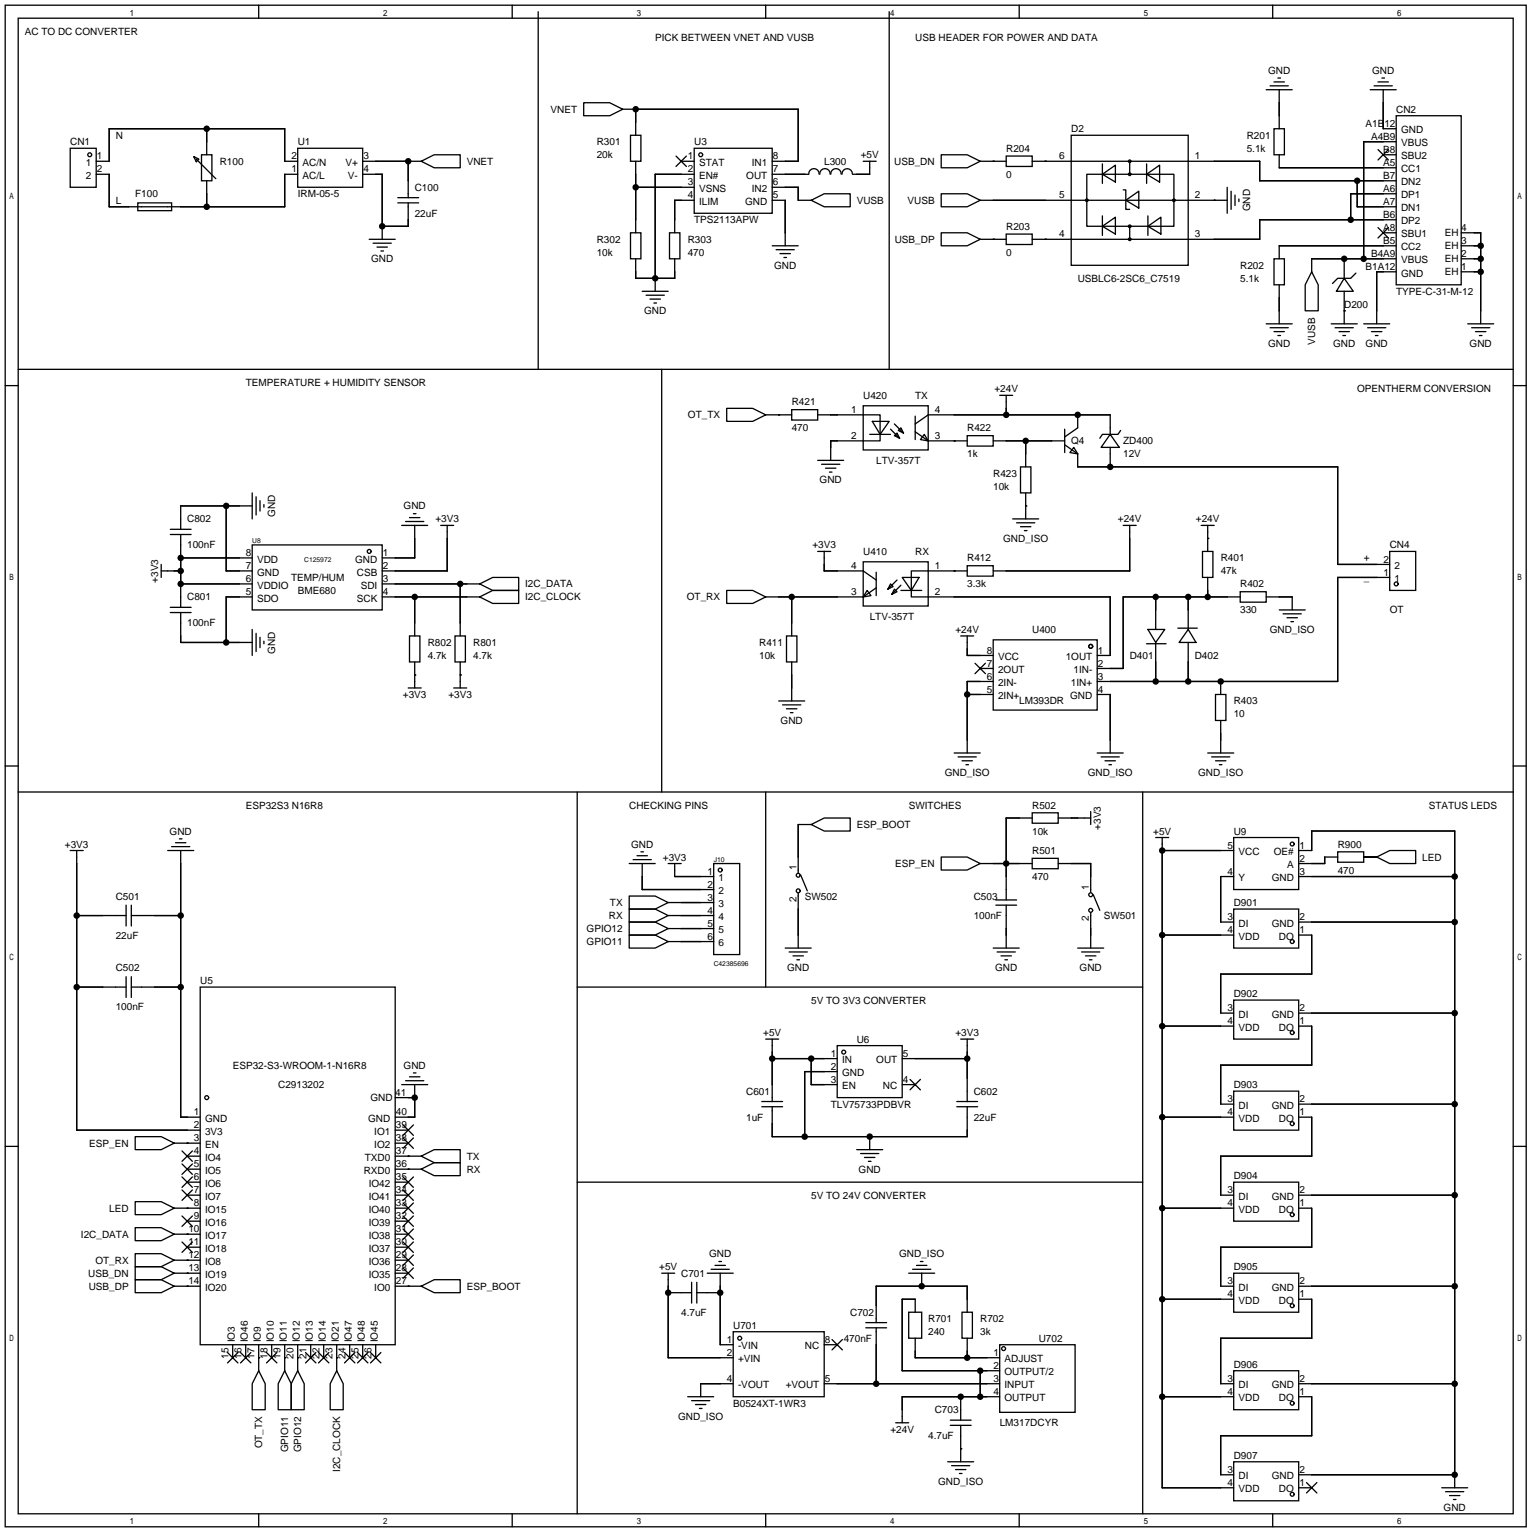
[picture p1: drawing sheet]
<svg xmlns="http://www.w3.org/2000/svg" width="300mm" height="299mm" viewBox="0 0 300 299" stroke-linecap="round" stroke-linejoin="round" font-family="sans-serif">
<g fill="none" stroke="#000" stroke-width=".25">
<path d="M1 1h297.2v297.2h-297.2zM3.6 3.6h292.1v292.1h-292.1zM50.5 1v2.6M100.1 1v2.6M105.2 2.3v69.8M149.6 1v2.6M173.7 2.3v69.8M199.1 1v2.6M247.4 17.5h5.1M248.2 16.8h3.5M248.7 1v2.6M248.9 16h2.1"/>
<path d="M249.7 15.2h.5M249.9 17.5v7.6M267.7 17.5h5.1M268.5 16.8h3.5M269.2 16h2.1M270 15.2h.5M270.3 17.5v7.6h2.5M13.7 29h5.1v7.6h-5.1zM18.8 31.5h2.5v-6.4h34.3v6.4h2.6M18.8 34h2.5v6.4h34.3v-6.4h2.6M26.9 39.6h6.6v1.5h-6.6zM37.8 30.6l1.1 .5-.5 .5z"/>
<path d="M38.4 31.1l3.8 3.8M39.4 30.2h2v5.1h-2zM40.4 25.1v5.1M40.4 35.3v5.1M58.2 29h12.7v7.6h-12.7zM70.9 31.5h11.4M70.9 34h3.8v12.7M77.7 38.6h4.1M77.7 39.6h4.1M79.8 31.5v7.1M79.8 39.6v4.6h-5.1M82.3 31.5l2.5-1.3h5.1v2.6h-5.1z"/>
<path d="M114 20.1h5.1l2.6 1.2-2.6 1.3h-5.1zM121.7 21.3h34.3v10.2h-5.1M123.2 26.4h2v5.1h-2zM124.2 36.6h11.4M124.2 21.3v5.1M124.2 31.5v14M132.1 30.5l2 2M133.1 31.5h2.5M134.1 30.5l-2 2M135.6 29h15.3v12.7h-15.3zM135.6 39.1h-3.8v6.4M135.6 34h-7.6v22.9"/>
<path d="M150.9 36.6h5.1v2.5h2.5M150.9 34h7.1M150.9 39.1h2.5v8.9M158 34a1.01 1.01 0 0 1 1-1.1 1.01 1.01 0 0 1 1 1.1M158.5 39.1l2.5-1.3h5.1v2.6h-5.1zM160.2 34a1.01 1.01 0 0 1 1-1.1 1.01 1.01 0 0 1 1 1.1M162.3 34a1.01 1.01 0 0 1 1-1.1 1.01 1.01 0 0 1 1 1.1M164.5 34a1.01 1.01 0 0 1 1-1.1 1.01 1.01 0 0 1 1 1.1M168.7 31.5h2.5M169.9 31.5v2.5h-3.3M183.9 30.2h5.1l2.5 1.3-2.5 1.3h-5.1zM183.9 37.8h5.1l2.5 1.3-2.5 1.3h-5.1z"/>
<path d="M191.5 31.5h5.1M191.5 39.1h48.3M194.1 31.5h.1M196.6 30.5h5.1v2h-5.1zM201.7 31.5h44.4v3.8h26.7M204.2 31.5h.1M209.3 26.4h22.9v25.4h-22.9zM212.3 34h17.1v10.2h-17.1zM215.4 34l2.5-1.7v3.3zM215.4 32v3.8M219.5 37.1h.5v3.8h.7M220 39.1l2.5-1.8v3.3z"/>
<path d="M220.7 31.5v2.5M224 34l2.6-1.7v3.3zM224 32v3.8M237.2 39.1h.1M239.8 36.6v5.1M240.5 37.3v3.6M241.3 38.1v2M242.1 38.9v.5M248.9 25.1h2.1v5.1h-2.1zM249.9 30.2v2.6h22.9M265.2 35.3v5.1h7.6M269.2 29.2l2.1 2"/>
<path d="M270.3 30.2h2.5M271.3 29.2l-2.1 2M272.8 22.6h12.7v33h-12.7zM272.8 27.7h-6.4v22.8M272.8 37.8h-8.9v5.1M72.1 46.7h5.1M72.9 47.5h3.6M73.7 48.3h2M74.4 49h.5M123.2 45.5h2v5h-2zM124.2 50.5v3.9h7.6v-3.9M125.5 56.9h5.1"/>
<path d="M126.2 57.7h3.6M127 58.4h2M127.8 59.2h.5M130.8 45.5h2v5h-2zM150.9 48h5.1M151.6 48.8h3.6M152.4 49.5h2M153.2 50.3h.5M183.9 45.5h5.1l2.5 1.2-2.5 1.3h-5.1zM191.5 46.7h5.1M194.1 46.7h.1M196.6 45.7h5.1v2.1h-5.1z"/>
<path d="M204.2 46.7h.1M215.4 44.2l2.5-1.8v3.3zM215.4 42.2v3.8M220.7 44.2v2.5M224.3 44.2l2.5-1.8v3.3zM224.3 42.2v3.8M248.9 50.5h2.1v5.1h-2.1zM249.9 55.6v7.6M256.3 53.1l1.3 2.5v5.1h-2.6v-5.1zM262.6 54.4l1.8 2.5h-3.3zM262.6 50.5v3.9M262.6 56.9v6.3"/>
<path d="M264.9 53.3l-1 1.1h-2.5l-1.1 1M269.2 44.5l2.1 2M270.3 45.5h2.5M271.3 44.5l-2.1 2M272.8 42.9h-26.7v3.8h-44.4M272.8 48h-22.9v2.5M272.8 50.5h-16.5v2.6M272.8 53.1h-3.8v10.1M285.5 45.5h3.8v17.7M285.5 48h3.8M285.5 50.5h3.8M285.5 53.1h3.8"/>
<path d="M1 75.3h2.6M3.6 72.1h292.1M129.3 72.1v82.6M142 79.8h5.1l2.5 1.2-2.5 1.3h-5.1zM168.7 79.2h12.7v8.7h-12.7zM195.3 77.2h2.6M196.6 77.2v3.8M247.4 63.2h5.1M248.2 64h3.5M248.9 64.8h2.1M249.7 65.5h.5M260.1 63.2h5.1"/>
<path d="M260.9 64h3.5M261.6 64.8h2.1M262.4 65.5h.5M262.6 60.7h.1M266.4 63.2h5.1M267.2 64h3.6M268 64.8h2M268.7 65.5h.5M286.8 63.2h5M287.5 64h3.6M288.3 64.8h2M289.1 65.5h.5"/>
<path d="M295.7 75.3h2.5M44.2 98.8v12.7h5.1M49.3 98.8h-14v4.6M49.3 96.3v5M50 97v3.6M50.8 97.8v2M51.6 98.6v.5M149.6 81h5.1M152.1 81h.1M154.7 80h5.1v2h-5.1zM159.8 81h12.2v5.1h-9.7v3.8M159.8 89.9h5"/>
<path d="M160.5 90.7h3.6M161.3 91.4h2M162.1 92.2h.5M169.9 84.8h4.1M170.4 82.3h3.3l-1.7 2.5zM174 83.8l1.8 1.8M174.8 85.1l.5-.5 .5 1zM174.8 82.8l1.7 1.8M175.5 84.1l.5-.5 .5 1zM178.8 82.8l2.6-1.8h35.5v3.8M178.8 84.3l2.6 1.8M178.8 81.3v4.6"/>
<path d="M180.6 84.8l.8 1.3-1.6-.2zM181.4 86.1h7.6M186.4 86.1h.1M189 85.1h5.1v2h-5.1zM194.1 86.1h13.9M199.4 91.2h2v5.1h-2zM200.4 98.8h.1M200.4 86.1v5.1M200.4 96.3v5M208 86.9l2.6 1.7M208 83.8v4.6M209.8 87.4l.8 1.2-1.6-.2z"/>
<path d="M210.6 81v2.6l-2.6 1.7M210.6 88.6v2.6h50.8v19h10.1M216.9 84.8l1.8 2.6h-3.6zM216.9 87.4v3.8M218.9 84.1l-.5 .7h-3l-.5 .8M31.5 111.5h3.8M31.5 110.2v2.6M33.3 104.4h4M33.3 103.4h4M33.3 119.6h4M33.3 118.6h4M35.3 109h14"/>
<path d="M35.3 114h14M35.3 104.4v14.2M35.3 119.6v5.9h14M49.3 106.4h25.4v12.7h-25.4zM49.3 116.6h-5.1v8.9M74.7 114h19M74.7 116.6h19M78.5 102.6h5.1M79.2 101.9h3.6M80 101.1h2M80.8 100.3h.5M81 102.6v6.4h-6.3"/>
<path d="M81 116.6v7.6M86.1 102.6h2.5M87.4 102.6v8.9h-12.7M89.9 114v10.2M93.7 116.6l2.6-1.3h5v2.6h-5zM93.7 114l2.6-1.2h5v2.5h-5zM142 115.3h5.1l2.5 1.3-2.5 1.3h-5.1zM149.6 116.6h19.1M154.7 116.6v7.6M159.8 107.7h2.5M161 107.7v3.8h7.7l2.5 1.8M168.7 109.7h12.7v8.7h-12.7z"/>
<path d="M169.4 115.3l.8 1-1.5 .3zM171.2 114.8l-2.5 1.8M171.2 111.8v4.5M174 114l.5 .6-1 .5zM174.8 115.1l.5 .5-1.1 .5zM175.3 113.3l-1.8 1.8M176 114.3l-1.8 1.8M176 115.3h4.1M176.3 112.8h3.3l-1.5 2.5zM186.4 111.5h.1M189 110.5h5.1v2h-5.1zM189 111.5h-10.9v5.1h38.8v11.4h-2.5"/>
<path d="M197.9 101.3h5M198.6 102.1h3.6M199.4 102.9h2M200.2 103.6h.5M219.5 102.6h2.5M220.7 102.6v8.9h-26.6M225.8 116.6v6.3M232.2 116.6v6.3M234.7 102.6h2.5M234.9 107.7h2.1v5.1h-2.1zM236 105.2h.1M236 102.6v5.1"/>
<path d="M236 112.8v3.8M242.3 115.6h5.1v2h-5.1zM242.3 116.6h-22.8v14h-5.1M247.4 116.6h5.1v2.5M249.9 119.1h5.1M250.7 119.9h3.6M271.5 107.7h5.1v7.6h-5.1zM271.5 112.8h-10.1v20.3h-47M49.3 122.9v5.1M50 123.7v3.6M50.8 124.5v2M51.6 125.2v.5"/>
<path d="M79.8 134.4h2.5M80 124.2h2v5.1h-2zM81 131.8h.1M81 129.3v5.1M88.6 134.4h2.6M88.9 124.2h2v5.1h-2zM89.9 131.8h.1M89.9 129.3v5.1M152.1 136.9h5.1M152.9 137.7h3.6M153.7 124.2h2v5.1h-2zM153.7 138.4h2"/>
<path d="M154.4 139.2h.5M154.7 129.3v7.6M187.7 124.2h2.5M189 124.2v3.8h5.1M189 135.6h5.1M190.5 129.5l2 2.1M191.5 130.6h2.6M192.5 129.5l-2 2.1M194.1 125h20.3v13.7h-20.3zM194.1 133.1h-5.1v14M214.4 135.6h2.5v11.5M224 125.7h3.8"/>
<path d="M224.3 122.9h3.3l-1.8 2.6zM225.8 125.5v7.6M230.1 122.7h3.8M232.2 122.9l1.5 2.6h-3.3zM232.2 125.5v7.6M237.5 135.6h2v5.1h-2zM238.5 133.1v2.5M251.5 120.6h2M252.2 121.4h.5M1 149.6h2.6M3.6 154.7h292.1M112.8 154.7v76.2"/>
<path d="M149.6 154.7v38.1M186.4 147.1h5.1M187.2 147.8h3.6M188 148.6h2M188.7 149.4h.5M201.7 158.7h5.1v2.1h-5.1zM201.7 159.8h-5.1v16M206.8 159.8h6.3M213.1 158.5v2.5M214.4 147.1h5.1M215.1 147.8h3.6M215.9 148.6h2"/>
<path d="M216.7 149.4h.5M223.3 154.7v141M236 147.1h5M236.7 147.8h3.6M237.5 148.6h2M238.3 149.4h.5M238.5 140.7v6.4M295.7 149.6h2.5M13.7 166.1h2.6M15 166.1v54.6h24.1M15 178.8h9.6M24.6 176.8v4"/>
<path d="M25.7 178.8h9.6M25.7 176.8v4M32.8 166.1h5M33.5 165.4h3.6M34.3 164.6h2M35.1 163.8h.5M35.3 166.1v52.1h3.8M122.9 175h5.1l2.6 1.3-2.6 1.2h-5.1zM122.9 177.5h5.1l2.6 1.3-2.6 1.3h-5.1zM122.9 168.7h5.1M123.7 167.9h3.6M124.5 167.1h2"/>
<path d="M125.2 166.4h.5M125.5 168.7v5h13.9M130.6 168.7h2.5M130.6 176.3h8.8M130.6 178.8h8.8M131.8 168.7v2.5h7.6M139.4 168.7h5.1v17.7h-5.1zM156 174.5v10.7M156.5 170.9l1.2 3.1M158.5 161l2.5-1.2h5.1v2.5h-5.1zM158.5 161h-2.5v9.4M183.9 167.4h5.1l2.5 1.3-2.5 1.2h-5.1z"/>
<path d="M191.5 168.7h10.2M194.6 175.8h4M194.6 176.8h4M196.6 176.8v8.4M201.7 167.6h5.1v2.1h-5.1zM206.8 168.7h6.3v5.5M213.1 178.3v6.9M213.6 174.8l1.3 3M225.8 163.6h2.5M227.1 166.1h13.9M227.1 163.6v127h13.9M241 163.6h12.7v10.1h-12.7z"/>
<path d="M241 177.5h12.7v7.7h-12.7zM241 171.2h-2.5v8.9h2.5M253.7 171.2h30.5M253.7 166.1h2.6v-3.8h27.9v128.3M261.4 166.4h5v2h-5zM261.4 167.4h-2.6v1.3h-5.1M266.4 167.4h2.6M269 167.4l2.5-1.3h5.1v2.6h-5.1zM15 192.8h9.6M24.6 190.8v4M25.7 192.8h9.6M25.7 190.8v4"/>
<path d="M39.1 192.8h38.1v69.8h-38.1zM112.8 192.8h110.5M122.9 180.1h5.1l2.6 1.3-2.6 1.2h-5.1zM122.9 182.6h5.1l2.6 1.3-2.6 1.3h-5.1zM130.6 181.4h8.8M130.6 183.9h8.8M153.4 185.2h5.1M154.2 185.9h3.5M154.9 186.7h2.1M155.7 187.5h.5M194.1 185.2h5M194.8 185.9h3.6"/>
<path d="M195.6 186.7h2M196.3 187.5h.5M210.6 185.2h5M211.3 185.9h3.6M212.1 186.7h2M212.9 187.5h.5M227.1 182.6h13.9M241 195.3h12.7v7.6h-12.7zM253.7 182.6h2.6v7.6h-17.8v7.7h2.5M253.7 180.1h30.5M253.7 197.9h30.5M77.2 214.4h3.8"/>
<path d="M78.5 211.8h5.1M78.7 219.7l2.1 2M79.2 211.1h3.6M80 210.3h2M80.8 219.7l-2.1 2M80.8 209.5h.5M81 211.8v6.4h-3.8M148.8 216.2h4.1M148.8 215.1h4.1M149.6 202.9h2.5M150.9 206.8h12.7M150.9 216.2v5.8h38.1v-5.8"/>
<path d="M150.9 202.9v12.2M158.5 206.8v5h5.1M163.6 204.2h12.7v10.2h-12.7zM163.6 209.3h-6.4v12.7M176.3 206.8h12.7M176.3 211.8h2.5M177.8 210.8l2 2.1M179.8 210.8l-2 2.1M186.9 216.2h4.1M186.9 215.1h4.1M187.7 202.9h2.5M189 202.9v12.2"/>
<path d="M227.1 218.2h13.9M227.1 200.4h13.9M241 213.1h12.7v7.6h-12.7zM253.7 218.2h2.6v7.6h-17.8v7.6h2.5M253.7 200.4h2.6v7.6h-17.8v7.6h2.5M253.7 215.6h30.5M1 223.9h2.6M26.4 239.8h5.1l2.5 1.2-2.5 1.3h-5.1zM26.4 222h5.1l2.5 1.3-2.5 1.2h-5.1zM26.4 234.7h5.1l2.5 1.3-2.5 1.2h-5.1zM34 223.3h5.1M34 236h5.1"/>
<path d="M35.6 224.8l2 2M35.6 227.3l2 2.1M35.6 229.9l2 2M35.6 232.4l2 2M35.6 237.5l2 2M36.6 223.3h.1M36.6 236h.1M36.6 225.8h2.5M36.6 228.3h2.5M36.6 230.9h2.5M36.6 233.4h2.5M36.6 238.5h2.5"/>
<path d="M37.6 224.8l-2 2M37.6 227.3l-2 2.1M37.6 229.9l-2 2M37.6 232.4l-2 2M37.6 237.5l-2 2M77.2 220.7h2.6M77.2 223.3h2.6M77.2 225.8h5.1M77.2 228.3h5.1M77.2 230.9h2.6M77.2 233.4h2.6M77.2 236h2.6"/>
<path d="M77.2 238.5h2.6M78.7 237.5l2.1 2M78.7 234.9l2.1 2.1M78.7 232.4l2.1 2M78.7 229.9l2.1 2M78.7 222.2l2.1 2.1M79.8 225.8h.1M79.8 228.3h.1M80.8 229.9l-2.1 2M80.8 232.4l-2.1 2M80.8 237.5l-2.1 2M80.8 234.9l-2.1 2.1"/>
<path d="M80.8 222.2l-2.1 2.1M82.3 225.8l2.5-1.3h5.1v2.6h-5.1zM82.3 228.3l2.5-1.2h5.1v2.5h-5.1zM167.4 224.5h5.1M168.1 225.3h3.6M168.9 226.1h2M169.7 226.8h.5M169.9 222v2.5M223.3 230.9h-110.5v64.8M227.1 236h13.9M241 230.9h12.7v7.6h-12.7zM253.7 233.4h30.5"/>
<path d="M253.7 236h2.6v7.6h-17.8v7.6h2.5M295.7 223.9h2.5M26.4 244.9h5.1l2.5 1.2-2.5 1.3h-5.1zM26.4 247.4h5.1l2.5 1.3-2.5 1.2h-5.1zM26.4 249.9h5.1l2.5 1.3-2.5 1.3h-5.1zM34 241h5.1M34 246.1h5.1M34 248.7h5.1M34 251.2h5.1M35.6 242.6l2 2M36.6 246.1h.1M36.6 241h.1"/>
<path d="M36.6 248.7h.1M36.6 251.2h.1M36.6 243.6h2.5M37.6 242.6l-2 2M77.2 241h2.6M77.2 243.6h2.6M77.2 246.1h2.6M77.2 248.7h2.6M77.2 251.2h5.1M78.7 247.6l2.1 2.1M78.7 245.1l2.1 2M78.7 242.6l2.1 2"/>
<path d="M78.7 240l2.1 2.1M79.8 251.2h.1M80.8 245.1l-2.1 2M80.8 247.6l-2.1 2.1M80.8 242.6l-2.1 2M80.8 240l-2.1 2.1M82.3 251.2l2.5-1.3h5.1v2.6h-5.1zM129.3 248.7h2.5M130.6 248.7v16.5h12.7M130.6 252.5h4.5M135.1 250.4v4.1M136.1 252.5h4.6"/>
<path d="M136.1 250.4v4.1M138.2 248.7h5.1M138.9 247.9h3.6M139.7 247.1h2M140.5 246.4h.5M140.7 248.7v13.9h2.6M169.2 259.3h4M169.2 258.3h4M171.2 259.3v11M177.5 256.3h2.6v5.1h-2.6zM177.5 248.7h5.1M178.3 247.9h3.6"/>
<path d="M178.8 256.3v-2.6h-2.5v14h19M179.1 247.1h2M179.8 246.4h.5M180.1 248.7v2.5M188 256.3h2v5.1h-2zM189 256.3v-5.1h-17.8v7.1M227.1 253.7h13.9M241 248.7h12.7v7.6h-12.7zM253.7 251.2h30.5M253.7 253.7h2.6v7.7h-17.8v8.9h2.5M44.4 264.2l2.1 2M45.5 262.6v2.6"/>
<path d="M46.5 264.2l-2.1 2M47 264.2l2 2M48 262.6v2.6M49 264.2l-2 2M50.5 267.7l1.3 2.6v5h-2.5v-5zM50.5 265.2h.1M50.5 262.6v5.1M52.1 264.2l2 2M53.1 262.6v2.6M54.1 264.2l-2 2M55.6 267.7l1.3 2.6v5h-2.5v-5zM55.6 265.2h.1"/>
<path d="M55.6 262.6v5.1M58.2 267.7l1.2 2.6v5h-2.5v-5zM58.2 265.2h.1M58.2 262.6v5.1M59.7 264.2l2 2M60.7 262.6v2.6M61.7 264.2l-2 2M62.2 264.2l2.1 2M63.2 262.6v2.6M64.3 264.2l-2.1 2M65.8 267.7l1.3 2.6v5h-2.6v-5zM65.8 265.2h.1"/>
<path d="M65.8 262.6v5.1M67.3 264.2l2 2M68.3 262.6v2.6M69.3 264.2l-2 2M69.8 264.2l2.1 2M70.9 262.6v2.6M71.9 264.2l-2.1 2M72.4 264.2l2 2M73.4 262.6v2.6M74.4 264.2l-2 2M134.4 272.8h5M135.1 273.6h3.6"/>
<path d="M135.9 274.3h2M136.7 275.1h.5M143.3 260.1h17.7v12.7h-17.7zM143.3 270.3h-6.4v2.5M161 262.6h2.6M161 270.3h34.3M162.6 261.6l2 2.1M164.6 261.6l-2 2.1M175 277.9h2.5M178.8 261.4v3.8h16.5M185.7 277.4h4M185.7 278.4h4"/>
<path d="M187.7 272.8v4.6M187.7 278.4v7.1M189 261.4v3.8M191.5 267.7v5.1M195.3 262.6h14.8v13.2h-14.8zM195.3 272.8h-19v5.1M227.1 272.8h13.9M241 267.7h12.7v7.6h-12.7zM253.7 272.8h2.6v7.6h-17.8v7.6h2.5M253.7 270.3h30.5M50.5 295.7v2.5M100.1 295.7v2.5"/>
<path d="M149.6 295.7v2.5M185.2 285.5h5M185.9 286.3h3.6M186.7 287h2M187.5 287.8h.5M187.7 283h.1M199.1 295.7v2.5M241 285.5h12.7v7.6h-12.7zM248.7 295.7v2.5M253.7 288h30.5M253.7 290.6h2.6M255.3 289.6l2 2"/>
<path d="M257.3 289.6l-2 2M281.7 290.6h5.1M282.4 291.3h3.6M283.2 292.1h2M284 292.9h.5"/>
<circle cx="17.5" cy="30.2" r=".38"/>
<circle cx="136.9" cy="30.2" r=".38"/>
<circle cx="212.3" cy="39.1" r=".25"/>
<circle cx="220.7" cy="34" r=".25"/>
<circle cx="220.7" cy="31.5" r=".25"/>
<circle cx="229.4" cy="39.1" r=".25"/>
<circle cx="220.7" cy="46.7" r=".25"/>
<circle cx="220.7" cy="44.2" r=".25"/>
<circle cx="72.1" cy="107.7" r=".38"/>
<circle cx="272.8" cy="114" r=".38"/>
<circle cx="213.1" cy="126.2" r=".38"/>
<circle cx="140.7" cy="169.9" r=".38"/>
<circle cx="156" cy="174" r=".38"/>
<circle cx="156" cy="170.9" r=".38"/>
<circle cx="213.1" cy="177.8" r=".38"/>
<circle cx="213.1" cy="174.8" r=".38"/>
<circle cx="252.5" cy="164.8" r=".38"/>
<circle cx="252.5" cy="183.9" r=".38"/>
<circle cx="40.4" cy="214.4" r=".38"/>
<circle cx="164.8" cy="205.5" r=".38"/>
<circle cx="252.5" cy="219.5" r=".38"/>
<circle cx="252.5" cy="201.7" r=".38"/>
<circle cx="252.5" cy="237.2" r=".38"/>
<circle cx="252.5" cy="255" r=".38"/>
<circle cx="144.5" cy="261.4" r=".38"/>
<circle cx="196.1" cy="263.4" r=".38"/>
<circle cx="252.5" cy="274.1" r=".38"/>
<circle cx="252.5" cy="291.8" r=".38"/>
</g>
<g fill="#000">
<circle cx="40.4" cy="25.1" r=".63"/>
<circle cx="79.8" cy="31.5" r=".63"/>
<circle cx="124.2" cy="36.6" r=".63"/>
<circle cx="124.2" cy="21.3" r=".63"/>
<circle cx="265.2" cy="35.3" r=".63"/>
<circle cx="40.4" cy="40.4" r=".63"/>
<circle cx="74.7" cy="44.2" r=".63"/>
<circle cx="128" cy="54.4" r=".63"/>
<circle cx="262.6" cy="50.5" r=".63"/>
<circle cx="263.9" cy="42.9" r=".63"/>
<circle cx="266.4" cy="50.5" r=".63"/>
<circle cx="289.3" cy="53.1" r=".63"/>
<circle cx="289.3" cy="50.5" r=".63"/>
<circle cx="289.3" cy="48" r=".63"/>
<circle cx="44.2" cy="98.8" r=".63"/>
<circle cx="196.6" cy="81" r=".63"/>
<circle cx="200.4" cy="86.1" r=".63"/>
<circle cx="210.6" cy="81" r=".63"/>
<circle cx="216.9" cy="91.2" r=".63"/>
<circle cx="35.3" cy="109" r=".63"/>
<circle cx="35.3" cy="111.5" r=".63"/>
<circle cx="35.3" cy="114" r=".63"/>
<circle cx="81" cy="116.6" r=".63"/>
<circle cx="89.9" cy="114" r=".63"/>
<circle cx="154.7" cy="116.6" r=".63"/>
<circle cx="225.8" cy="116.6" r=".63"/>
<circle cx="232.2" cy="116.6" r=".63"/>
<circle cx="236" cy="116.6" r=".63"/>
<circle cx="44.2" cy="125.5" r=".63"/>
<circle cx="189" cy="135.6" r=".63"/>
<circle cx="225.8" cy="133.1" r=".63"/>
<circle cx="232.2" cy="133.1" r=".63"/>
<circle cx="238.5" cy="133.1" r=".63"/>
<circle cx="15" cy="178.8" r=".63"/>
<circle cx="35.3" cy="178.8" r=".63"/>
<circle cx="196.6" cy="168.7" r=".63"/>
<circle cx="227.1" cy="166.1" r=".63"/>
<circle cx="284.2" cy="171.2" r=".63"/>
<circle cx="15" cy="192.8" r=".63"/>
<circle cx="35.3" cy="192.8" r=".63"/>
<circle cx="227.1" cy="182.6" r=".63"/>
<circle cx="284.2" cy="180.1" r=".63"/>
<circle cx="284.2" cy="197.9" r=".63"/>
<circle cx="81" cy="214.4" r=".63"/>
<circle cx="150.9" cy="206.8" r=".63"/>
<circle cx="158.5" cy="206.8" r=".63"/>
<circle cx="189" cy="206.8" r=".63"/>
<circle cx="227.1" cy="200.4" r=".63"/>
<circle cx="227.1" cy="218.2" r=".63"/>
<circle cx="284.2" cy="215.6" r=".63"/>
<circle cx="157.2" cy="222" r=".63"/>
<circle cx="169.9" cy="222" r=".63"/>
<circle cx="227.1" cy="236" r=".63"/>
<circle cx="284.2" cy="233.4" r=".63"/>
<circle cx="130.6" cy="252.5" r=".63"/>
<circle cx="140.7" cy="252.5" r=".63"/>
<circle cx="180.1" cy="251.2" r=".63"/>
<circle cx="227.1" cy="253.7" r=".63"/>
<circle cx="284.2" cy="251.2" r=".63"/>
<circle cx="171.2" cy="270.3" r=".63"/>
<circle cx="187.7" cy="272.8" r=".63"/>
<circle cx="189" cy="265.2" r=".63"/>
<circle cx="191.5" cy="272.8" r=".63"/>
<circle cx="191.5" cy="267.7" r=".63"/>
<circle cx="227.1" cy="272.8" r=".63"/>
<circle cx="284.2" cy="270.3" r=".63"/>
<circle cx="284.2" cy="288" r=".63"/>
</g>
<g font-size="2">
<text x="4.8" y="6.8">AC TO DC CONVERTER</text>
<text x="128" y="8.1">PICK BETWEEN VNET AND VUSB</text>
<text x="178.8" y="8.1">USB HEADER FOR POWER AND DATA</text>
<text x="247.8" y="14.4">GND</text>
<text x="268.1" y="14.4">GND</text>
<text x="107.6" y="22">VNET</text>
<text x="272.8" y="22">CN2</text>
<text x="13.7" y="28.4">CN1</text>
<text x="22.6" y="27.1">N</text>
<text x="58.2" y="28.4">U1</text>
<text x="116.6" y="28.4">R301</text>
<text x="135.6" y="28.4">U3</text>
<text x="196.6" y="29.6">R204</text>
<text x="209.3" y="25.8">D2</text>
<text x="243.6" y="27.1">R201</text>
<text x="243.6" y="29.6">5.1k</text>
<text x="266.8" y="24.8">A1B12</text>
<text x="267.9" y="27.3">A4B9</text>
<text x="270.3" y="29.9">B8</text>
<text x="273.7" y="26.1">GND</text>
<text x="273.7" y="28.6">VBUS</text>
<text x="16.8" y="32.4">1</text>
<text x="16.8" y="35">2</text>
<text x="18.9" y="31.1">1</text>
<text x="18.9" y="33.7">2</text>
<text x="42.9" y="32.2">R100</text>
<text x="57" y="33.7">1</text>
<text x="57" y="31.1">2</text>
<text x="59.1" y="35">AC/L</text>
<text x="59.1" y="32.4">AC/N</text>
<text x="67.5" y="32.4">V+</text>
<text x="68" y="35">V-</text>
<text x="71" y="31.1">3</text>
<text x="71" y="33.7">4</text>
<text x="91.2" y="32.2">VNET</text>
<text x="116.6" y="30.9">20k</text>
<text x="134.4" y="31.1">1</text>
<text x="134.4" y="33.7">2</text>
<text x="136.6" y="32.4">STAT</text>
<text x="136.6" y="35">EN#</text>
<text x="145.8" y="35">OUT</text>
<text x="146.9" y="32.4">IN1</text>
<text x="151" y="33.7">7</text>
<text x="151" y="31.1">8</text>
<text x="161" y="32.2">L300</text>
<text x="168.2" y="30.9">+5V</text>
<text x="174.7" y="32.2">USB_DN</text>
<text x="196.6" y="34.7">0</text>
<text x="206.9" y="31.1">6</text>
<text x="233.4" y="31.1">1</text>
<text x="270.3" y="32.4">A5</text>
<text x="270.3" y="35">B7</text>
<text x="273.7" y="31.1">SBU2</text>
<text x="273.7" y="33.7">CC1</text>
<text x="22.6" y="39.8">L</text>
<text x="26.4" y="38.5">F100</text>
<text x="58.2" y="38.5">IRM-05-5</text>
<text x="81" y="37.3">C100</text>
<text x="134.4" y="36.2">3</text>
<text x="134.4" y="38.8">4</text>
<text x="136.6" y="37.5">VSNS</text>
<text x="136.6" y="40">ILIM</text>
<text x="145.6" y="40">GND</text>
<text x="146.9" y="37.5">IN2</text>
<text x="151" y="38.8">5</text>
<text x="151" y="36.2">6</text>
<text x="167.4" y="39.8">VUSB</text>
<text x="177.3" y="39.8">VUSB</text>
<text x="206.9" y="38.8">5</text>
<text x="233.4" y="38.8">2</text>
<text x="244.3" y="41.3" transform="rotate(-90 244.3 41.3)">GND</text>
<text x="270.3" y="37.5">A6</text>
<text x="270.3" y="40">A7</text>
<text x="273.7" y="36.2">DN2</text>
<text x="273.7" y="38.8">DP1</text>
<text x="273.7" y="41.3">DN1</text>
<text x="81" y="42.3">22uF</text>
<text x="116.6" y="47.4">R302</text>
<text x="134.4" y="47.4">R303</text>
<text x="135.6" y="43.6">TPS2113APW</text>
<text x="174.8" y="47.4">USB_DP</text>
<text x="196.6" y="44.9">R203</text>
<text x="206.9" y="46.4">4</text>
<text x="233.4" y="46.4">3</text>
<text x="270.3" y="42.6">B6</text>
<text x="270.3" y="45.1">A8</text>
<text x="270.3" y="47.7">B5</text>
<text x="273.7" y="43.8">DP2</text>
<text x="273.7" y="46.4">SBU1</text>
<text x="282.3" y="46.1">EH</text>
<text x="285.5" y="45.1">4</text>
<text x="285.5" y="47.7">3</text>
<text x="72.5" y="51.2">GND</text>
<text x="116.6" y="50">10k</text>
<text x="134.4" y="50">470</text>
<text x="151.2" y="52.5">GND</text>
<text x="196.6" y="50">0</text>
<text x="242.3" y="52.5">R202</text>
<text x="266.8" y="52.7">B1A12</text>
<text x="267.9" y="50.2">B4A9</text>
<text x="273.7" y="48.9">CC2</text>
<text x="273.7" y="51.5">VBUS</text>
<text x="282.3" y="48.7">EH</text>
<text x="282.3" y="51.2">EH</text>
<text x="282.3" y="53.7">EH</text>
<text x="285.5" y="50.2">2</text>
<text x="285.5" y="52.7">1</text>
<text x="210.6" y="55">USBLC6-2SC6_C7519</text>
<text x="242.3" y="55">5.1k</text>
<text x="272.8" y="57.6">TYPE-C-31-M-12</text>
<text x="273.7" y="54">GND</text>
<text x="125.8" y="61.4">GND</text>
<text x="262.6" y="60.1">D200</text>
<text x="247.8" y="67.7">GND</text>
<text x="257" y="67.3" transform="rotate(-90 257 67.3)">VUSB</text>
<text x="260.5" y="67.7">GND</text>
<text x="266.8" y="67.7">GND</text>
<text x="287.1" y="67.7">GND</text>
<text x="48" y="75.4">TEMPERATURE + HUMIDITY SENSOR</text>
<text x="168.7" y="77.9">U420</text>
<text x="178.8" y="77.9">TX</text>
<text x="194.3" y="76.6">+24V</text>
<text x="265.2" y="76.6">OPENTHERM CONVERSION</text>
<text x="134.4" y="81.7">OT_TX</text>
<text x="154.7" y="79.2">R421</text>
<text x="166.3" y="80.6">1</text>
<text x="182.6" y="80.6">4</text>
<text x="154.7" y="84.3">470</text>
<text x="166.3" y="85.6">2</text>
<text x="182.6" y="85.6">3</text>
<text x="189" y="84.3">R422</text>
<text x="189" y="89.3">1k</text>
<text x="209.3" y="86.8">Q4</text>
<text x="219.5" y="86.8">ZD400</text>
<text x="219.5" y="89.3">12V</text>
<text x="160.1" y="94.4">GND</text>
<text x="171.2" y="90.6">LTV-357T</text>
<text x="194.1" y="93.1">R423</text>
<text x="194.1" y="95.7">10k</text>
<text x="53.8" y="101" transform="rotate(-90 53.8 101)">GND</text>
<text x="78.9" y="99.5">GND</text>
<text x="36.6" y="102">C802</text>
<text x="36.6" y="107.1">100nF</text>
<text x="85.1" y="102">+3V3</text>
<text x="158.7" y="107.1">+3V3</text>
<text x="196" y="105.8">GND_ISO</text>
<text x="218.4" y="102">+24V</text>
<text x="233.7" y="102">+24V</text>
<text x="271.5" y="107.1">CN4</text>
<text x="30.9" y="113.8" transform="rotate(-90 30.9 113.8)">+3V3</text>
<text x="48.1" y="108.6">8</text>
<text x="48.1" y="111.2">7</text>
<text x="48.1" y="113.7">6</text>
<text x="50.2" y="109.9">VDD</text>
<text x="50.2" y="112.4">GND</text>
<text x="56.9" y="113.5">TEMP/HUM</text>
<text x="69.4" y="109.9">GND</text>
<text x="69.7" y="112.4">CSB</text>
<text x="74.8" y="113.7">3</text>
<text x="74.8" y="111.2">2</text>
<text x="74.8" y="108.6">1</text>
<text x="166.3" y="111">4</text>
<text x="168.7" y="108.4">U410</text>
<text x="178.8" y="108.4">RX</text>
<text x="182.6" y="111">1</text>
<text x="189" y="109.7">R412</text>
<text x="238.5" y="109.7">R401</text>
<text x="238.5" y="112.2">47k</text>
<text x="266.4" y="109.7">+</text>
<text x="266.4" y="113.5">_</text>
<text x="270.3" y="112.4">1</text>
<text x="270.3" y="109.9">2</text>
<text x="272.5" y="113.7">1</text>
<text x="272.5" y="111.2">2</text>
<text x="36.6" y="117.3">C801</text>
<text x="48.1" y="116.2">5</text>
<text x="50.2" y="115">VDDIO</text>
<text x="50.2" y="117.5">SDO</text>
<text x="58.2" y="116">BME680</text>
<text x="69.7" y="117.5">SCK</text>
<text x="70.5" y="115">SDI</text>
<text x="74.8" y="116.2">4</text>
<text x="102.6" y="117.3">I2C_CLOCK</text>
<text x="102.6" y="114.7">I2C_DATA</text>
<text x="134.2" y="117.3">OT_RX</text>
<text x="166.3" y="116.1">3</text>
<text x="182.6" y="116.1">2</text>
<text x="189" y="114.7">3.3k</text>
<text x="242.3" y="114.7">R402</text>
<text x="242.3" y="119.8">330</text>
<text x="271.5" y="119.8">OT</text>
<text x="36.6" y="122.4">100nF</text>
<text x="169.9" y="121.1">LTV-357T</text>
<text x="186.7" y="123.6">+24V</text>
<text x="201.7" y="123.6">U400</text>
<text x="248.1" y="123.6">GND_ISO</text>
<text x="53.8" y="127.6" transform="rotate(-90 53.8 127.6)">GND</text>
<text x="83.6" y="126.2">R802</text>
<text x="83.6" y="128.7">4.7k</text>
<text x="92.5" y="126.2">R801</text>
<text x="92.5" y="128.7">4.7k</text>
<text x="148.3" y="126.2">R411</text>
<text x="148.3" y="128.7">10k</text>
<text x="192.8" y="130.2">7</text>
<text x="192.8" y="127.7">8</text>
<text x="195" y="131.5">2OUT</text>
<text x="195" y="128.9">VCC</text>
<text x="208.2" y="128.9">1OUT</text>
<text x="209.7" y="131.5">1IN-</text>
<text x="214.5" y="127.7">1</text>
<text x="214.5" y="130.2">2</text>
<text x="220.7" y="128.7">D401</text>
<text x="233.4" y="128.7">D402</text>
<text x="78.7" y="136.3">+3V3</text>
<text x="87.6" y="136.3">+3V3</text>
<text x="192.8" y="135.3">5</text>
<text x="192.8" y="132.7">6</text>
<text x="195" y="136.6">2IN+</text>
<text x="195" y="134">2IN-</text>
<text x="199.1" y="137.6">LM393DR</text>
<text x="209.1" y="136.6">GND</text>
<text x="209.3" y="134">1IN+</text>
<text x="214.5" y="132.7">3</text>
<text x="214.5" y="135.3">4</text>
<text x="241" y="137.6">R403</text>
<text x="152.5" y="141.4">GND</text>
<text x="241" y="140.1">10</text>
<text x="184.6" y="151.6">GND_ISO</text>
<text x="212.5" y="151.6">GND_ISO</text>
<text x="234.1" y="151.6">GND_ISO</text>
<text x="48" y="157.9">ESP32S3 N16R8</text>
<text x="122.9" y="157.9">CHECKING PINS</text>
<text x="167.4" y="161.7">ESP_BOOT</text>
<text x="177.5" y="157.9">SWITCHES</text>
<text x="201.7" y="157.9">R502</text>
<text x="279.1" y="157.9">STATUS LEDS</text>
<text x="12.7" y="165.5">+3V3</text>
<text x="33.1" y="163">GND</text>
<text x="123.3" y="165.5">GND</text>
<text x="201.7" y="163">10k</text>
<text x="201.7" y="166.8">R501</text>
<text x="215.1" y="162.1" transform="rotate(-90 215.1 162.1)">+3V3</text>
<text x="225.3" y="163">+5V</text>
<text x="239.8" y="165.8">5</text>
<text x="241" y="163">U9</text>
<text x="242" y="167">VCC</text>
<text x="248.9" y="167">OE#</text>
<text x="253.9" y="165.8">1</text>
<text x="261.4" y="165.5">R900</text>
<text x="129.5" y="168.1">+3V3</text>
<text x="138.2" y="170.8">1</text>
<text x="138.2" y="173.4">2</text>
<text x="140.4" y="172.1">1</text>
<text x="155.6" y="169.9" transform="rotate(-90 155.6 169.9)">1</text>
<text x="174.9" y="169.3">ESP_EN</text>
<text x="201.7" y="171.9">470</text>
<text x="212.8" y="173.7" transform="rotate(-90 212.8 173.7)">1</text>
<text x="239.8" y="170.8">4</text>
<text x="242" y="172.1">Y</text>
<text x="248.5" y="172.1">GND</text>
<text x="251.5" y="169.6">A</text>
<text x="253.9" y="168.3">2</text>
<text x="253.9" y="170.8">3</text>
<text x="261.4" y="170.6">470</text>
<text x="277.9" y="168.1">LED</text>
<text x="22.6" y="175.7">C501</text>
<text x="119" y="179.5">RX</text>
<text x="119.2" y="177">TX</text>
<text x="138.2" y="175.9">3</text>
<text x="138.2" y="178.5">4</text>
<text x="140.4" y="174.7">2</text>
<text x="140.4" y="177.2">3</text>
<text x="140.4" y="179.7">4</text>
<text x="155.6" y="176.1" transform="rotate(-90 155.6 176.1)">2</text>
<text x="157.2" y="175.7">SW502</text>
<text x="190.2" y="175.7">C503</text>
<text x="190.2" y="179.5">100nF</text>
<text x="212.8" y="179.9" transform="rotate(-90 212.8 179.9)">2</text>
<text x="215.6" y="179.5">SW501</text>
<text x="239.8" y="179.7">3</text>
<text x="241" y="177">D901</text>
<text x="253.9" y="179.7">2</text>
<text x="22.6" y="183.3">22uF</text>
<text x="114.6" y="182">GPIO12</text>
<text x="114.6" y="184.6">GPIO11</text>
<text x="138.2" y="181">5</text>
<text x="138.2" y="183.5">6</text>
<text x="140.4" y="182.3">5</text>
<text x="140.4" y="184.8">6</text>
<text x="239.8" y="182.3">4</text>
<text x="242" y="183.5">VDD</text>
<text x="242" y="181">DI</text>
<text x="248.5" y="181">GND</text>
<text x="249.9" y="183.5">DO</text>
<text x="253.9" y="182.3">1</text>
<text x="22.6" y="189.7">C502</text>
<text x="153.8" y="189.7">GND</text>
<text x="194.4" y="189.7">GND</text>
<text x="210.9" y="189.7">GND</text>
<text x="22.6" y="197.3">100nF</text>
<text x="39.1" y="192.2">U5</text>
<text x="158.5" y="196">5V TO 3V3 CONVERTER</text>
<text x="239.8" y="197.5">3</text>
<text x="241" y="194.7">D902</text>
<text x="253.9" y="197.5">2</text>
<text x="149.1" y="202.4">+5V</text>
<text x="167.4" y="203.6">U6</text>
<text x="186.7" y="202.4">+3V3</text>
<text x="239.8" y="200.1">4</text>
<text x="242" y="201.3">VDD</text>
<text x="242" y="198.8">DI</text>
<text x="248.5" y="198.8">GND</text>
<text x="249.9" y="201.3">DO</text>
<text x="253.9" y="200.1">1</text>
<text x="45.5" y="208.7">ESP32-S3-WROOM-1-N16R8</text>
<text x="78.9" y="208.7">GND</text>
<text x="162.4" y="206.4">1</text>
<text x="162.4" y="208.9">2</text>
<text x="164.5" y="207.7">IN</text>
<text x="171.2" y="207.7">OUT</text>
<text x="176.4" y="206.4">5</text>
<text x="54.4" y="212.5">C2913202</text>
<text x="72.4" y="215">GND</text>
<text x="77.2" y="214">41</text>
<text x="145.8" y="213.8">C601</text>
<text x="162.4" y="211.5">3</text>
<text x="164.5" y="210.2">GND</text>
<text x="164.5" y="212.8">EN</text>
<text x="172.5" y="212.8">NC</text>
<text x="176.4" y="211.5">4</text>
<text x="190.2" y="213.8">C602</text>
<text x="239.8" y="215.3">3</text>
<text x="241" y="212.5">D903</text>
<text x="253.9" y="215.3">2</text>
<text x="37.9" y="217.8">1</text>
<text x="37.9" y="220.4">2</text>
<text x="40.1" y="219.1">GND</text>
<text x="40.1" y="221.6">3V3</text>
<text x="71.9" y="219.1">GND</text>
<text x="73.1" y="221.6">IO1</text>
<text x="77.3" y="220.4">39</text>
<text x="77.3" y="217.8">40</text>
<text x="145.8" y="218.9">1uF</text>
<text x="162.3" y="216.3">TLV75733PDBVR</text>
<text x="190.2" y="218.9">22uF</text>
<text x="239.8" y="217.8">4</text>
<text x="242" y="219.1">VDD</text>
<text x="242" y="216.6">DI</text>
<text x="248.5" y="216.6">GND</text>
<text x="249.9" y="219.1">DO</text>
<text x="253.9" y="217.8">1</text>
<text x="17.4" y="224">ESP_EN</text>
<text x="37.9" y="222.9">3</text>
<text x="37.9" y="225.5">4</text>
<text x="37.9" y="228">5</text>
<text x="40.1" y="224.2">EN</text>
<text x="40.1" y="226.7">IO4</text>
<text x="71.3" y="226.7">TXD0</text>
<text x="73.1" y="224.2">IO2</text>
<text x="77.3" y="228">36</text>
<text x="77.3" y="225.5">37</text>
<text x="77.3" y="222.9">38</text>
<text x="91.2" y="226.5">TX</text>
<text x="37.9" y="230.5">6</text>
<text x="37.9" y="233.1">7</text>
<text x="40.1" y="229.3">IO5</text>
<text x="40.1" y="231.8">IO6</text>
<text x="71.1" y="229.3">RXD0</text>
<text x="72" y="231.8">IO42</text>
<text x="77.3" y="233.1">34</text>
<text x="77.3" y="230.5">35</text>
<text x="91.2" y="229">RX</text>
<text x="167.8" y="229">GND</text>
<text x="239.8" y="233.1">3</text>
<text x="241" y="230.3">D904</text>
<text x="253.9" y="233.1">2</text>
<text x="21.3" y="236.7">LED</text>
<text x="37.9" y="235.6">8</text>
<text x="37.9" y="238.2">9</text>
<text x="40.1" y="234.3">IO7</text>
<text x="40.1" y="236.9">IO15</text>
<text x="40.1" y="239.4">IO16</text>
<text x="72" y="239.4">IO39</text>
<text x="72" y="236.9">IO40</text>
<text x="72" y="234.3">IO41</text>
<text x="77.3" y="238.2">32</text>
<text x="77.3" y="235.6">33</text>
<text x="158.5" y="234.1">5V TO 24V CONVERTER</text>
<text x="239.8" y="235.6">4</text>
<text x="242" y="236.9">VDD</text>
<text x="242" y="234.3">DI</text>
<text x="248.5" y="234.3">GND</text>
<text x="249.9" y="236.9">DO</text>
<text x="253.9" y="235.6">1</text>
<text x="15.8" y="241.7">I2C_DATA</text>
<text x="36.8" y="240.7">10</text>
<text x="36.8" y="243.2">11</text>
<text x="36.8" y="245.8">12</text>
<text x="40.1" y="242">IO17</text>
<text x="40.1" y="244.5">IO18</text>
<text x="72" y="244.5">IO37</text>
<text x="72" y="242">IO38</text>
<text x="77.3" y="245.8">29</text>
<text x="77.3" y="243.2">30</text>
<text x="77.3" y="240.7">31</text>
<text x="138.5" y="245.5">GND</text>
<text x="175.7" y="245.5">GND_ISO</text>
<text x="17.2" y="249.4">USB_DN</text>
<text x="17.3" y="251.9">USB_DP</text>
<text x="18.6" y="246.8">OT_RX</text>
<text x="36.8" y="248.3">13</text>
<text x="36.8" y="250.9">14</text>
<text x="40.1" y="247">IO8</text>
<text x="40.1" y="249.6">IO19</text>
<text x="72" y="249.6">IO35</text>
<text x="72" y="247">IO36</text>
<text x="77.3" y="250.9">27</text>
<text x="77.3" y="248.3">28</text>
<text x="91.2" y="251.9">ESP_BOOT</text>
<text x="128.8" y="248.1">+5V</text>
<text x="133.1" y="249.4">C701</text>
<text x="239.8" y="250.9">3</text>
<text x="241" y="248.1">D905</text>
<text x="253.9" y="250.9">2</text>
<text x="40.1" y="252.1">IO20</text>
<text x="73.1" y="252.1">IO0</text>
<text x="133.1" y="257">4.7uF</text>
<text x="166.1" y="257">C702</text>
<text x="239.8" y="253.4">4</text>
<text x="242" y="254.7">VDD</text>
<text x="242" y="252.1">DI</text>
<text x="248.5" y="252.1">GND</text>
<text x="249.9" y="254.7">DO</text>
<text x="253.9" y="253.4">1</text>
<text x="45.9" y="262.2" transform="rotate(-90 45.9 262.2)">IO3</text>
<text x="48.4" y="262.2" transform="rotate(-90 48.4 262.2)">IO46</text>
<text x="51" y="262.2" transform="rotate(-90 51 262.2)">IO9</text>
<text x="53.5" y="262.2" transform="rotate(-90 53.5 262.2)">IO10</text>
<text x="56.1" y="262.2" transform="rotate(-90 56.1 262.2)">IO11</text>
<text x="58.6" y="262.2" transform="rotate(-90 58.6 262.2)">IO12</text>
<text x="61.1" y="262.2" transform="rotate(-90 61.1 262.2)">IO13</text>
<text x="63.7" y="262.2" transform="rotate(-90 63.7 262.2)">IO14</text>
<text x="66.2" y="262.2" transform="rotate(-90 66.2 262.2)">IO21</text>
<text x="68.8" y="262.2" transform="rotate(-90 68.8 262.2)">IO47</text>
<text x="71.3" y="262.2" transform="rotate(-90 71.3 262.2)">IO48</text>
<text x="73.8" y="262.2" transform="rotate(-90 73.8 262.2)">IO45</text>
<text x="142" y="262.3">1</text>
<text x="143.3" y="259.5">U701</text>
<text x="144.2" y="263.6">-VIN</text>
<text x="157.3" y="263.6">NC</text>
<text x="161.2" y="262.3">8</text>
<text x="164.8" y="262.1">470nF</text>
<text x="181.4" y="258.2">R701</text>
<text x="181.4" y="260.8">240</text>
<text x="191.5" y="258.2">R702</text>
<text x="191.5" y="260.8">3k</text>
<text x="202.9" y="262.1">U702</text>
<text x="44.6" y="265.4" transform="rotate(-90 44.6 265.4)">15</text>
<text x="47.2" y="265.4" transform="rotate(-90 47.2 265.4)">16</text>
<text x="49.7" y="265.4" transform="rotate(-90 49.7 265.4)">17</text>
<text x="52.2" y="265.4" transform="rotate(-90 52.2 265.4)">18</text>
<text x="54.8" y="265.4" transform="rotate(-90 54.8 265.4)">19</text>
<text x="57.3" y="265.4" transform="rotate(-90 57.3 265.4)">20</text>
<text x="59.9" y="265.4" transform="rotate(-90 59.9 265.4)">21</text>
<text x="62.4" y="265.4" transform="rotate(-90 62.4 265.4)">22</text>
<text x="64.9" y="265.4" transform="rotate(-90 64.9 265.4)">23</text>
<text x="67.5" y="265.4" transform="rotate(-90 67.5 265.4)">24</text>
<text x="70" y="265.4" transform="rotate(-90 70 265.4)">25</text>
<text x="72.6" y="265.4" transform="rotate(-90 72.6 265.4)">26</text>
<text x="142" y="264.8">2</text>
<text x="142" y="269.9">4</text>
<text x="144.2" y="266.1">+VIN</text>
<text x="161.2" y="269.9">5</text>
<text x="194.1" y="264.8">1</text>
<text x="194.1" y="267.4">2</text>
<text x="194.1" y="269.9">3</text>
<text x="196.3" y="266.1">ADJUST</text>
<text x="196.3" y="268.6">OUTPUT/2</text>
<text x="239.8" y="269.9">3</text>
<text x="241" y="267.1">D906</text>
<text x="253.9" y="269.9">2</text>
<text x="143.3" y="274.8">B0524XT-1WR3</text>
<text x="144.2" y="271.2">-VOUT</text>
<text x="153.5" y="271.2">+VOUT</text>
<text x="194.1" y="272.4">4</text>
<text x="196.3" y="271.2">INPUT</text>
<text x="196.3" y="273.7">OUTPUT</text>
<text x="239.8" y="272.4">4</text>
<text x="242" y="273.7">VDD</text>
<text x="242" y="271.2">DI</text>
<text x="248.5" y="271.2">GND</text>
<text x="249.9" y="273.7">DO</text>
<text x="253.9" y="272.4">1</text>
<text x="132.5" y="277.3">GND_ISO</text>
<text x="174" y="279.8">+24V</text>
<text x="181.4" y="281.1">4.7uF</text>
<text x="182.6" y="276">C703</text>
<text x="195.3" y="278.6">LM317DCYR</text>
<text x="51.2" y="282.9" transform="rotate(-90 51.2 282.9)">OT_TX</text>
<text x="56.3" y="283.7" transform="rotate(-90 56.3 283.7)">GPIO11</text>
<text x="58.9" y="283.7" transform="rotate(-90 58.9 283.7)">GPIO12</text>
<text x="66.5" y="287.5" transform="rotate(-90 66.5 287.5)">I2C_CLOCK</text>
<text x="239.8" y="287.7">3</text>
<text x="241" y="284.9">D907</text>
<text x="253.9" y="287.7">2</text>
<text x="183.3" y="290">GND_ISO</text>
<text x="239.8" y="290.2">4</text>
<text x="242" y="291.5">VDD</text>
<text x="242" y="289">DI</text>
<text x="248.5" y="289">GND</text>
<text x="249.9" y="291.5">DO</text>
<text x="253.9" y="290.2">1</text>
<text x="282.1" y="295.1">GND</text>
</g>
<g font-size="1.3">
<text x="49.3" y="106">U8</text>
<text x="59.4" y="109.8">C125972</text>
<text x="139.4" y="168.3">J10</text>
<text x="139.4" y="188.6">C42385696</text>
</g>
</svg>
